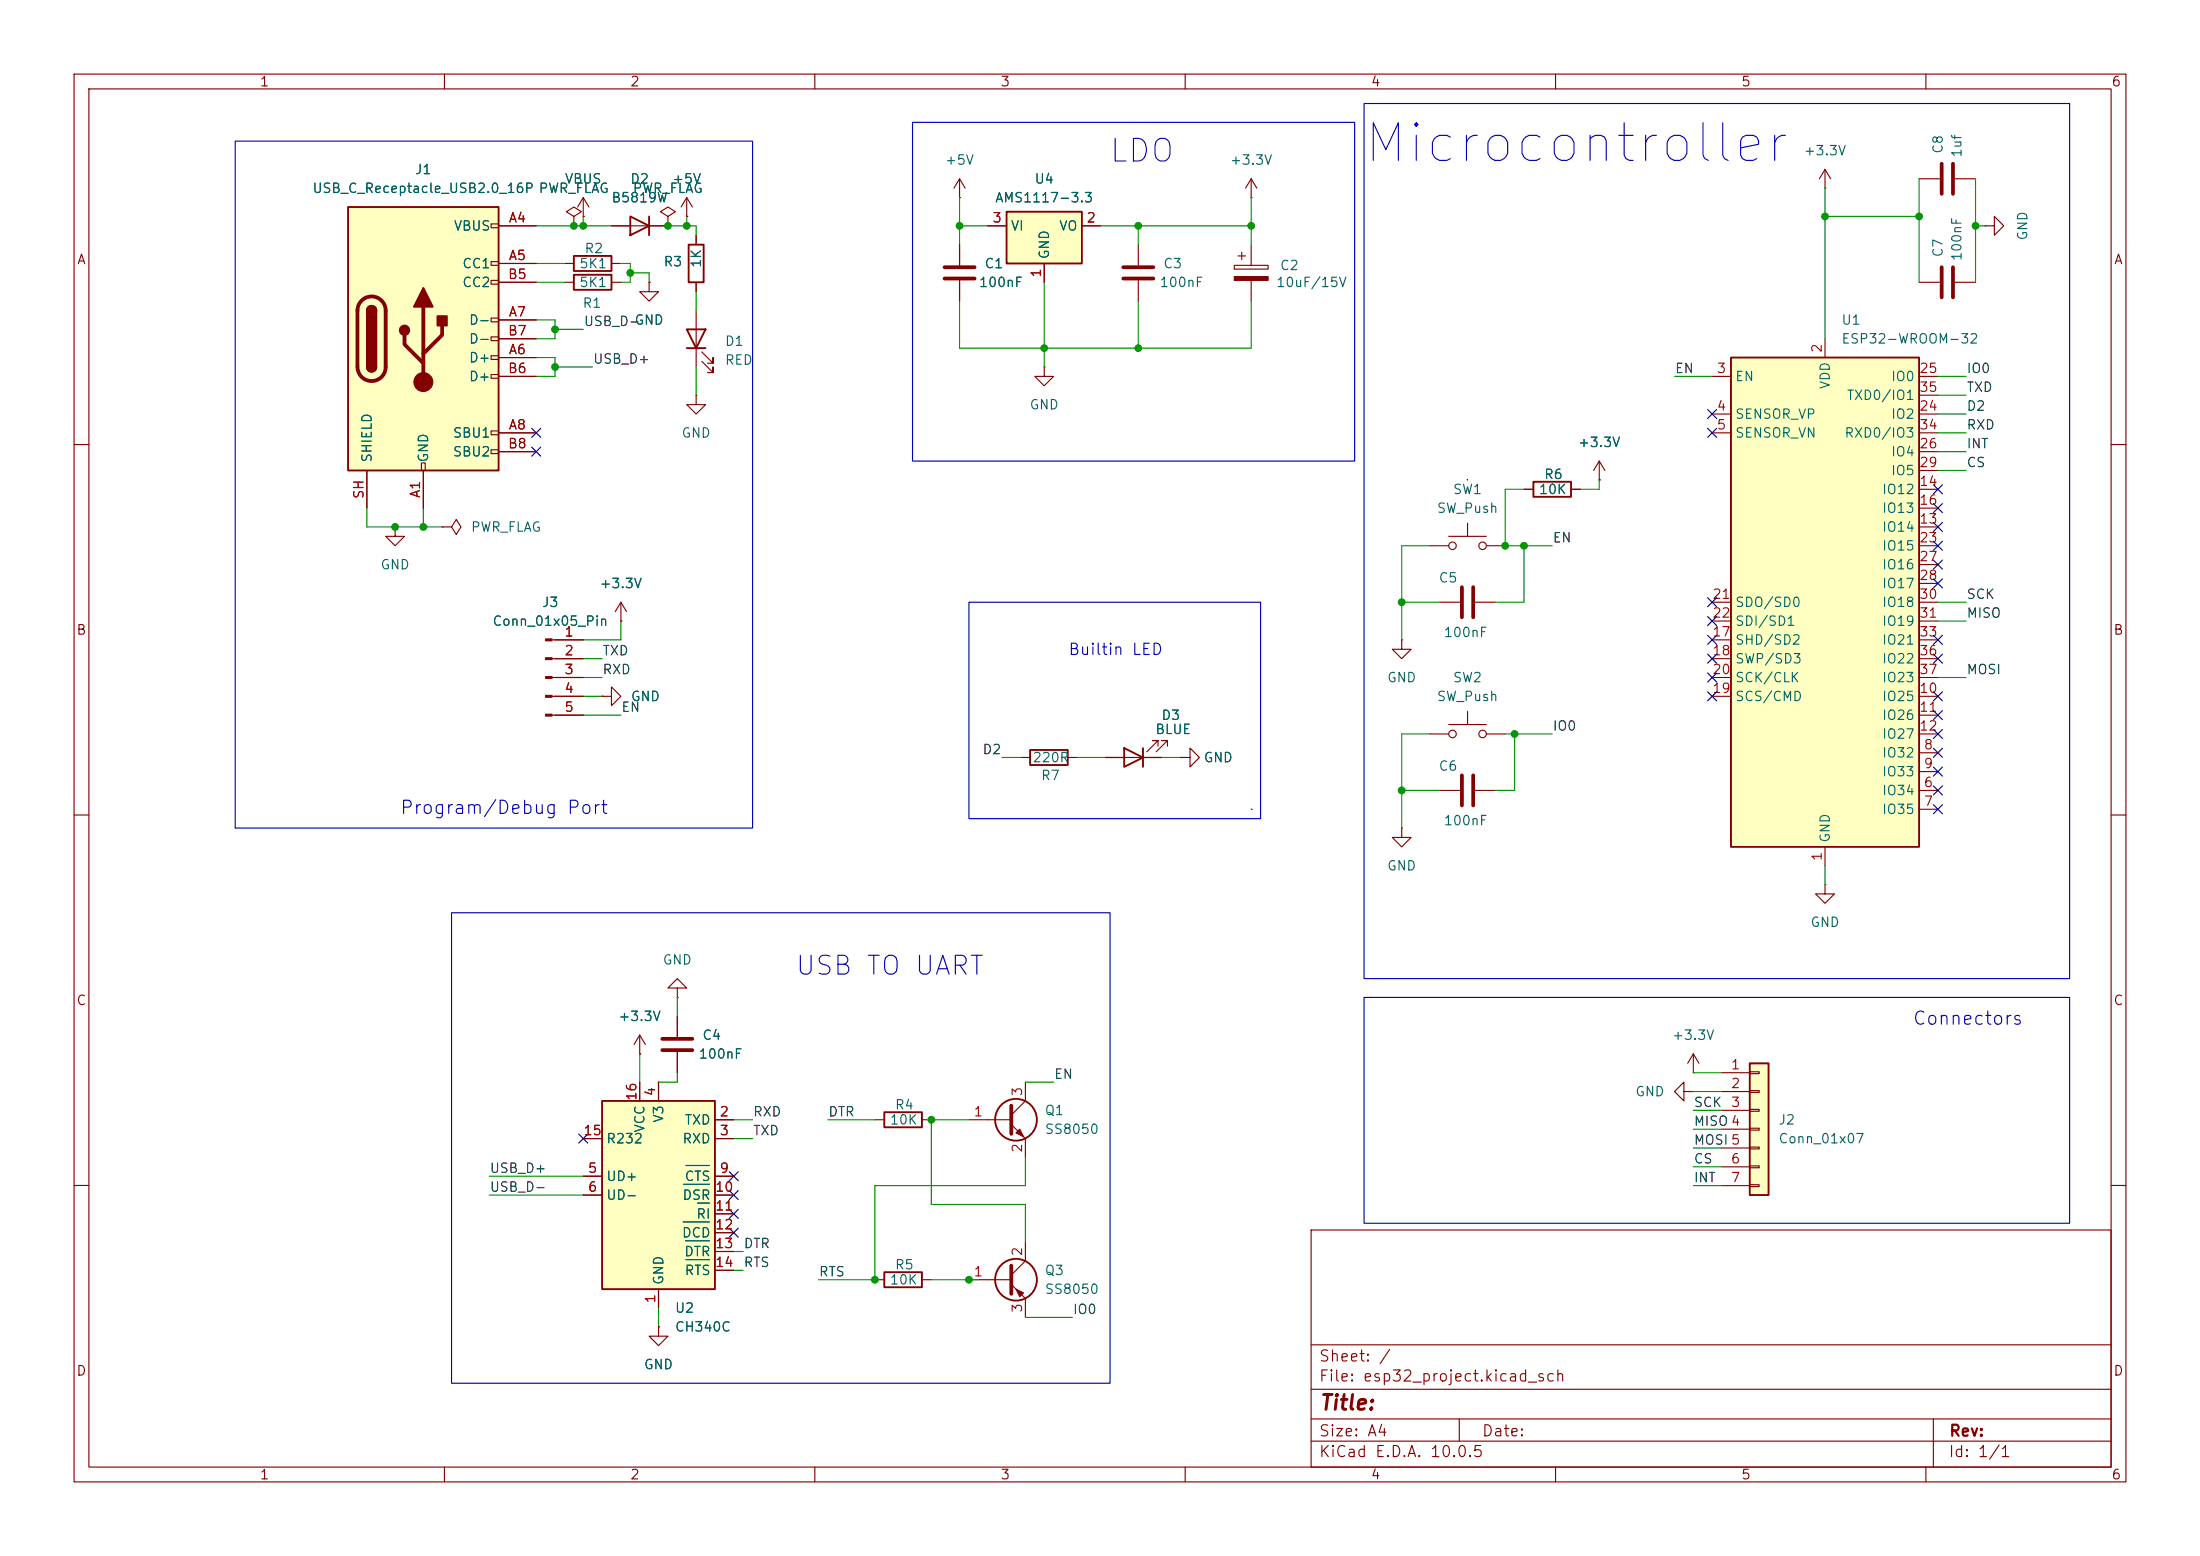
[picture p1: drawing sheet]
<svg xmlns="http://www.w3.org/2000/svg" width="297mm" height="210mm" viewBox="0 0 297 210" stroke-linecap="round" stroke-linejoin="round" font-family="sans-serif">
<g fill="none" stroke="#840000" stroke-width=".15">
<path d="M10 10h277v190h-277zM12 12h273v186h-273zM60 10v2M110 10v2M160 10v2M210 10v2M260 10v2M76.2 35.6h1.3M82.5 35.6h1.3M94 31.8v1.2M94 38.1v1.3M129.5 26.7h.1"/>
<path d="M129.5 24.1v2.6M129.5 33v2.8M129.5 37.8v2.8M129.5 24.1l-.7 1.3M129.5 24.1l.8 1.3M166.6 35.8h4.6v.5h-4.6zM167.1 34.5h1M167.6 34v1.1M168.9 26.7h.1M168.9 24.1l-.8 1.3M168.9 24.1l.8 1.3M168.9 24.1v2.6"/>
<path d="M168.9 33v2.8M168.9 37.8v2.8M94 41.9v7.6M94.7 48.8l1.6 1.5v-.8v.8h-.8M94.7 47.5l1.6 1.5v-.7v.7h-.8M10 60h2M193 73.7h2.6M195.6 72.4h5.1M198.1 70.6v1.8M200.7 73.7h2.5M285 60h2M189.2 86.4v1.2h1.3l-1.3 1.3-1.2-1.3h1.2"/>
<path d="M189.2 86.4h.1M193 99.1h2.6M194.3 81.3h2.8M195.6 97.8h5.1M198.1 96v1.8M199.1 81.3h2.8M200.7 99.1h2.5M10 110h2M137.8 102.2h1.3M144.1 102.2h1.3M246.4 119.4v1.3h1.2l-1.2 1.2-1.3-1.2h1.3M246.4 119.4h.1"/>
<path d="M285 110h2M10 160h2M177 166h108v32h-108zM285 160h2M60 198v2M110 198v2M160 198v2M177 194.5h108M177 191.5h108M177 187.5h108M177 181.5h108M197 191.5v3"/>
<path d="M210 198v2M260 198v2M261 191.5v6.5"/>
<circle cx="196.1" cy="73.7" r=".51"/>
<circle cx="200.2" cy="73.7" r=".51"/>
<circle cx="196.1" cy="99.1" r=".51"/>
<circle cx="200.2" cy="99.1" r=".51"/>
</g>
<path d="M77.5 34.5h5v2.1h-5zM93 33h2v5.1h-2zM92.7 44.5h2.5l-1.2 2.5zM92.7 47h2.5M139.1 101.2h5v2.1h-5z" fill="none" stroke="#840000" stroke-width=".25"/>
<path d="M127.5 36.1h4.1M127.5 37.6h4.1M197.4 79.2v4.1M198.9 79.2v4.1" fill="none" stroke="#840000" stroke-width=".51"/>
<path d="M166.6 37.3h4.6v.5h-4.6z" fill="#840000" stroke="#840000" stroke-width=".15"/>
<path d="M47 27.9h20.3v35.6h-20.3z" fill="#ffffc2"/>
<g fill="none" stroke="#840000" stroke-width=".15">
<path d="M66.3 30.2h1v.5h-1zM66.3 35.3h1v.5h-1zM66.3 37.8h1v.6h-1zM67.3 30.5h5.1M67.3 35.6h5.1M67.3 38.1h5.1M90.2 29.2l1-.6-1-.7-1 .7 1 .6v1.3M90.2 30.5h.1M66.3 42.9h1v.5h-1zM66.3 45.5h1v.5h-1zM66.3 48h1v.5h-1zM66.3 50.5h1v.6h-1z"/>
<path d="M66.3 58.2h1v.5h-1zM67.3 48.3h5.1M67.3 43.2h5.1M67.3 58.4h5.1M67.3 50.8h5.1M67.3 45.7h5.1M49.5 63.5v5.1M56.9 62.5h.5v1h-.5zM57.1 63.5v5.1M66.3 60.7h1v.5h-1zM67.3 61h5.1M91.4 137.2v2.8"/>
<path d="M91.4 142v2.8"/>
</g>
<path d="M47 27.9h20.3v35.6h-20.3zM49.5 41.9a.64 .64 0 0 1 .7-.6 .64 .64 0 0 1 .6 .6M49.5 49.5a.64 .64 0 0 0 .7 .7 .64 .64 0 0 0 .6-.7" fill="none" stroke="#840000" stroke-width=".25"/>
<path d="M48.8 40.6a1.9 1.9 0 0 1 2.1-.4 1.9 1.9 0 0 1 1.2 1.7v7.6a1.91 1.91 0 0 1-1.9 1.9 1.91 1.91 0 0 1-1.9-1.9v-7.6a1.9 1.9 0 0 1 .5-1.3zM54.6 45.2v1.3l2.5 2.5M57.1 41.4v10.2M59.7 43.9v1.3l-2.6 2.6M89.4 140.2h4.1M89.4 141.7h4.1" fill="none" stroke="#840000" stroke-width=".51"/>
<g fill="#840000" stroke="#840000" stroke-width=".25">
<path d="M49.5 41.9h1.3v7.6h-1.3z"/>
<path d="M49.7 41.5a.64 .64 0 0 1 .7-.2 .64 .64 0 0 1 .4 .6h-1.3z"/>
<path d="M49.5 49.5h1.3a.64 .64 0 0 1-.6 .7 .64 .64 0 0 1-.7-.7z"/>
<path d="M57.1 38.9l1.3 2.5h-2.5z"/>
<path d="M59.1 42.7h1.2v1.2h-1.2z"/>
<circle cx="54.6" cy="44.6" r=".63"/>
</g>
<circle cx="57.1" cy="51.6" r="1.27" fill="#840000" stroke="#840000" stroke-width=".15"/>
<path d="M233.7 48.3h25.4v66h-25.4z" fill="#ffffc2"/>
<path d="M233.7 48.3h25.4v66h-25.4z" fill="none" stroke="#840000" stroke-width=".25"/>
<g fill="none" stroke="#840000" stroke-width=".15">
<path d="M246.4 25.4h.1M246.4 22.9v2.5M246.4 22.9l-.8 1.2M246.4 22.9l.7 1.2M259.1 24.1h2.8M259.1 38.1h2.8M263.9 24.1h2.8M263.9 38.1h2.8M268 30.5h1.2v-1.3l1.3 1.3-1.3 1.3v-1.3M268 30.5h.1M231.1 50.8h2.6M231.1 55.9h2.6"/>
<path d="M231.1 58.4h2.6M246.4 45.7v2.6M259.1 50.8h2.5M259.1 55.9h2.5M259.1 58.4h2.5M259.1 53.3h2.5M259.1 71.1h2.5M259.1 66h2.5M259.1 68.6h2.5M259.1 73.7h2.5M259.1 61h2.5M259.1 76.2h2.5"/>
<path d="M259.1 78.7h2.5M259.1 63.5h2.5M231.1 94h2.6M231.1 86.4h2.6M231.1 88.9h2.6M231.1 91.4h2.6M231.1 81.3h2.6M231.1 83.8h2.6M259.1 94h2.5M259.1 96.5h2.5M259.1 99.1h2.5M259.1 86.4h2.5"/>
<path d="M259.1 88.9h2.5M259.1 91.4h2.5M259.1 81.3h2.5M259.1 83.8h2.5M159.4 102.2h1.3v-1.2l1.2 1.2-1.2 1.3v-1.3M159.4 102.2h.1M246.4 114.3v2.5M259.1 106.7h2.5M259.1 109.2h2.5M259.1 101.6h2.5M259.1 104.1h2.5"/>
</g>
<path d="M262.1 22.1v4.1M262.1 36.1v4M263.7 22.1v4.1M263.7 36.1v4" fill="none" stroke="#840000" stroke-width=".51"/>
<path d="M135.9 28.6h10.1v7h-10.1z" fill="#ffffc2"/>
<path d="M135.9 28.6h10.1v7h-10.1zM207 65h5.1v2.1h-5.1zM119.4 171.7h5.1v2h-5.1z" fill="none" stroke="#840000" stroke-width=".25"/>
<g fill="none" stroke="#840000" stroke-width=".15">
<path d="M133.3 30.5h2.6M141 35.6v2.5M146 30.5h2.6M153.7 33v2.8M153.7 37.8v2.8M205.7 66h1.3M212.1 66h1.3M215.9 64.8h.1M215.9 62.2l-.8 1.3M215.9 62.2l.8 1.3M215.9 62.2v2.6M91.4 133.4h1.3l-1.3-1.3-1.2 1.3h1.2v1.2"/>
<path d="M91.4 134.6h.1M88.9 179.1v1.2h1.3l-1.3 1.3-1.3-1.3h1.3M88.9 179.1h.1M118.1 172.7h1.3M124.5 172.7h1.2"/>
</g>
<path d="M151.6 36.1h4.1M151.6 37.6h4.1" fill="none" stroke="#840000" stroke-width=".51"/>
<path d="M81.3 148.6h15.2v25.4h-15.2z" fill="#ffffc2"/>
<g fill="none" stroke="#840000" stroke-width=".25">
<path d="M151.8 101l2.5 1.2-2.5 1.3zM154.3 101v2.5M81.3 148.6h15.2v25.4h-15.2z"/>
<circle cx="137.2" cy="151.1" r="2.82"/>
<circle cx="137.2" cy="172.7" r="2.82"/>
</g>
<g fill="none" stroke="#840000" stroke-width=".15">
<path d="M141 49.5v1.3h1.2l-1.2 1.3-1.3-1.3h1.3M141 49.5h.1M81.3 94h1.2v-1.3l1.3 1.3-1.3 1.3v-1.3M81.3 94h.1M83.8 83.8h.1M83.8 81.3l-.7 1.3M83.8 81.3l.8 1.3M83.8 81.3v2.5M149.2 102.2h7.6M156.3 100.7v-.8h-.7h.7l-1.5 1.6M157.6 100.7v-.8h-.8h.8l-1.5 1.6M86.4 139.7v2.5"/>
<path d="M86.4 139.7l-.8 1.3M86.4 139.7l.7 1.3M78.7 153.7h2.6M78.7 158.8h2.6M86.4 142.2h.1M86.4 146.1v2.5M88.9 146.1v2.5M96.5 151.1h2.6M96.5 153.7h2.6M96.5 158.8h2.6M130.8 151.1h5.7M136.5 151.8l1.9 1.9v2.5"/>
<path d="M138.4 146.1v2.5l-1.9 1.9M78.7 161.3h2.6M88.9 174v2.5M96.5 161.3h2.6M96.5 163.8h2.6M96.5 166.4h2.6M96.5 168.9h2.6M96.5 171.5h2.6M130.8 172.7h5.7M136.5 173.4l1.9 1.9v2.5M138.4 167.6v2.6l-1.9 1.9"/>
</g>
<path d="M92.3 159.8h3.5M92.6 157.3h3.2M92.2 164.9h3.6M92.5 167.5h3.3M92.6 170h3.2M94.2 162.4h1.6" fill="none" stroke="#006464" stroke-width=".15"/>
<path d="M136.5 149.2v3.8M136.5 170.8v3.8" fill="none" stroke="#840000" stroke-width=".51"/>
<g fill="#840000" stroke="#840000" stroke-width=".15">
<path d="M137.2 174l1 .5-.5 .5z"/>
<path d="M137.2 152.9l.5-.5 .5 1z"/>
</g>
<path d="M236.2 143.5h2.6v17.8h-2.6z" fill="#ffffc2"/>
<path d="M77.5 37.1h5v2h-5zM85.1 29.2l2.5 1.3-2.5 1.3zM87.6 29.2v2.6M119.4 150.1h5.1v2h-5.1zM236.2 143.5h2.6v17.8h-2.6z" fill="none" stroke="#840000" stroke-width=".25"/>
<g fill="none" stroke="#840000" stroke-width=".15">
<path d="M67.3 38.1h5.1M67.3 30.5h5.1M67.3 35.6h5.1M76.2 38.1h1.3M77.5 29.2l1-.6-1-.7-1 .7 1 .6v1.3M77.5 30.5h.1M78.7 29.2h.1M78.7 26.7l-.7 1.2M78.7 26.7l.8 1.2M78.7 26.7v2.5M82.5 38.1h1.3M82.5 30.5h7.7"/>
<path d="M87.6 38.1v1.3h1.3l-1.3 1.2-1.2-1.2h1.2M87.6 38.1h.1M90.2 30.5h.1M92.7 29.2h.1M92.7 26.7l-.8 1.2M92.7 26.7l.8 1.2M92.7 26.7v2.5M94 31.8v1.2M94 38.1v1.3M129.5 33v2.8M129.5 37.8v2.8M133.3 30.5h2.6"/>
<path d="M141 35.6v2.5M146 30.5h2.6M67.3 48.3h5.1M67.3 43.2h5.1M67.3 58.4h5.1M67.3 50.8h5.1M67.3 45.7h5.1M94 53.3v1.3h1.2l-1.2 1.3-1.3-1.3h1.3M94 53.3h.1M49.5 63.5v5.1M53.3 71.1v1.3h1.3l-1.3 1.3-1.2-1.3h1.2M53.3 71.1h.1"/>
<path d="M57.1 63.5v5.1M59.7 71.1h1.3l.6-1 .6 1-.6 1-.6-1M59.7 71.1h.1M67.3 61h5.1M205.7 66h1.3M212.1 66h1.3M215.9 64.8h.1M74.5 86.4h4.2M74.5 88.9h4.2M74.5 91.4h4.2M74.5 94h4.2M74.5 96.5h4.2"/>
<path d="M81.3 94h.1M83.8 83.8h.1M149.2 102.2h2.6M154.3 102.2h2.5M159.4 102.2h.1M189.2 111.8v1.2h1.3l-1.3 1.3-1.2-1.3h1.2M189.2 111.8h.1M194.3 106.7h2.8M199.1 106.7h2.8M91.4 137.2v2.8M78.7 153.7h2.6M78.7 158.8h2.6"/>
<path d="M86.4 142.2h.1M86.4 146.1v2.5M88.9 146.1v2.5M91.4 142v2.8M96.5 151.1h2.6M96.5 153.7h2.6M96.5 158.8h2.6M118.1 151.1h1.3M124.5 151.1h1.2M227.3 147.3v-1.2l-1.2 1.2 1.2 1.3v-1.3h1.3M228.6 147.3h.1M228.6 144.8h.1"/>
<path d="M228.6 142.2l-.8 1.3M228.6 142.2l.8 1.3M228.6 142.2v2.6M232.4 144.8h3.8M232.4 147.3h3.8M232.4 149.9h3.8M232.4 152.4h3.8M232.4 154.9h3.8M232.4 157.5h3.8M236.2 144.7h1.3v.2h-1.3zM236.2 147.2h1.3v.2h-1.3zM236.2 149.7h1.3v.3h-1.3z"/>
<path d="M236.2 152.3h1.3v.2h-1.3zM236.2 154.8h1.3v.3h-1.3zM236.2 157.4h1.3v.2h-1.3zM236.2 159.9h1.3v.2h-1.3zM78.7 161.3h2.6M88.9 179.1h.1M88.9 174v2.5M96.5 161.3h2.6M96.5 163.8h2.6M96.5 166.4h2.6M96.5 168.9h2.6M96.5 171.5h2.6"/>
<path d="M232.4 160h3.8"/>
</g>
<path d="M197.4 104.6v4.1M198.9 104.6v4.1" fill="none" stroke="#840000" stroke-width=".51"/>
<g fill="#840000" stroke="#840000" stroke-width=".15">
<path d="M73.7 86.2h.8v.3h-.8z"/>
<path d="M73.7 88.8h.8v.2h-.8z"/>
<path d="M73.7 91.3h.8v.3h-.8z"/>
<path d="M73.7 93.9h.8v.2h-.8z"/>
<path d="M73.7 96.4h.8v.2h-.8z"/>
</g>
<g fill="none" stroke="#009600" stroke-width=".15">
<path d="M72.4 30.5h10.1M72.4 35.6h3.8M72.4 38.1h3.8M78.7 29.2v1.3M83.8 35.6h1.3v2.5h-1.3M85.1 36.8h2.5v1.3M90.2 30.5h3.8v1.3M92.7 29.2v1.3M94 39.4v2.5M129.5 30.5h3.8M129.5 26.7v6.3M141 38.1v11.4"/>
<path d="M148.6 30.5h20.3M153.7 30.5v2.5M168.9 26.7v6.3M246.4 29.2h12.7M246.4 25.4v20.3M259.1 24.1v14M266.7 30.5h1.3M266.7 24.1v14M72.4 48.3h2.5v2.5h-2.5M72.4 43.2h2.5v2.5h-2.5M74.9 44.5h3.8M74.9 49.5h5.1"/>
<path d="M94 49.5v3.8M129.5 40.6v6.4h39.4v-6.4M153.7 40.6v6.4M226.1 50.8h5M261.6 58.4h3.8M261.6 55.9h3.8M261.6 53.3h3.8M261.6 50.8h3.8M49.5 68.6v2.5h10.2M57.1 68.6v2.5M193 73.7h-3.8v12.7M205.7 73.7v7.6h-3.8"/>
<path d="M205.7 66h-2.5v7.7h6.3M215.9 64.8v1.2h-2.5M261.6 61h3.8M261.6 63.5h3.8M78.7 91.4h2.6M78.7 88.9h2.6M78.7 94h2.6M78.7 96.5h5.1M83.8 83.8v2.6h-5.1M189.2 81.3h5.1M193 99.1h-3.8v12.7M203.2 99.1h6.3"/>
<path d="M204.5 99.1v7.6h-2.6M261.6 91.4h3.8M261.6 81.3h3.8M261.6 83.8h3.8M135.3 102.2h2.5M145.4 102.2h3.8M156.8 102.2h2.6M189.2 106.7h5.1M246.4 116.8v2.6M91.4 134.6v2.6M66 158.8h12.7M86.4 142.2v3.9"/>
<path d="M91.4 144.8v1.3h-2.5M99.1 153.7h2.5M99.1 151.1h2.5M111.8 151.1h6.3M130.8 151.1h-5.1v11.5h12.7v5M138.4 156.2v3.8h-20.3v12.7h-7.6M138.4 146.1h3.8M228.6 147.3h3.8M228.6 144.8h3.8M228.6 149.9h3.8M228.6 157.5h3.8M228.6 154.9h3.8"/>
<path d="M228.6 152.4h3.8M66 161.3h12.7M88.9 176.5v2.6M99.1 171.5h1.2M99.1 168.9h1.2M125.7 172.7h6.4M138.4 177.8h6.4M228.6 160h3.8"/>
</g>
<g fill="none" stroke="#000084" stroke-width=".15">
<path d="M71.8 57.8l1.2 1.2M73 57.8l-1.2 1.2M230.5 57.8l1.2 1.2M230.5 55.3l1.2 1.2M231.7 57.8l-1.2 1.2M231.7 55.3l-1.2 1.2M71.8 60.4l1.2 1.2M73 60.4l-1.2 1.2M261 65.4l1.2 1.2M261 75.6l1.2 1.2M261 78.1l1.2 1.2M261 70.5l1.2 1.2"/>
<path d="M261 68l1.2 1.2M261 73.1l1.2 1.2M262.2 65.4l-1.2 1.2M262.2 75.6l-1.2 1.2M262.2 78.1l-1.2 1.2M262.2 70.5l-1.2 1.2M262.2 68l-1.2 1.2M262.2 73.1l-1.2 1.2M230.5 93.4l1.2 1.2M230.5 90.8l1.2 1.2M230.5 83.2l1.2 1.2M230.5 88.3l1.2 1.2"/>
<path d="M230.5 80.7l1.2 1.2M230.5 85.8l1.2 1.2M231.7 93.4l-1.2 1.2M231.7 90.8l-1.2 1.2M231.7 83.2l-1.2 1.2M231.7 88.3l-1.2 1.2M231.7 80.7l-1.2 1.2M231.7 85.8l-1.2 1.2M261 93.4l1.2 1.2M261 85.8l1.2 1.2M261 88.3l1.2 1.2M261 98.5l1.2 1.2"/>
<path d="M261 95.9l1.2 1.2M262.2 93.4l-1.2 1.2M262.2 85.8l-1.2 1.2M262.2 88.3l-1.2 1.2M262.2 98.5l-1.2 1.2M262.2 95.9l-1.2 1.2M261 103.5l1.2 1.2M261 101l1.2 1.2M261 106.1l1.2 1.2M261 108.6l1.2 1.2M262.2 103.5l-1.2 1.2M262.2 101l-1.2 1.2"/>
<path d="M262.2 106.1l-1.2 1.2M262.2 108.6l-1.2 1.2M78.1 153.1l1.2 1.2M79.3 153.1l-1.2 1.2M98.5 158.1l1.2 1.3M99.7 158.1l-1.2 1.3M98.5 165.8l1.2 1.2M98.5 160.7l1.2 1.2M98.5 163.2l1.2 1.2M99.7 165.8l-1.2 1.2M99.7 160.7l-1.2 1.2M99.7 163.2l-1.2 1.2"/>
</g>
<path d="M31.7 19.1h69.9v92.7h-69.9zM123.2 16.5h59.7v45.7h-59.7zM184.1 14h95.3v118.1h-95.3zM198.1 64.7h.1M130.8 81.3h39.4v29.2h-39.4zM168.9 109.2h.1M61 123.2h88.9v63.5h-88.9zM184.1 134.6h95.3v30.5h-95.3z" fill="none" stroke="#0000c2" stroke-width=".15"/>
<path d="M92.3 159.8h3.5M92.6 157.3h3.2M92.2 164.9h3.6M92.5 167.5h3.3M92.6 170h3.2M94.2 162.4h1.6" fill="none" stroke="#006464" stroke-width=".15"/>
<g fill="#009600" stroke="#009600" stroke-width=".14">
<circle cx="205.7" cy="73.7" r=".46"/>
<circle cx="204.5" cy="99.1" r=".46"/>
<circle cx="189.2" cy="81.3" r=".46"/>
<circle cx="203.2" cy="73.7" r=".46"/>
<circle cx="189.2" cy="106.7" r=".46"/>
<circle cx="246.4" cy="29.2" r=".46"/>
<circle cx="259.1" cy="29.2" r=".46"/>
<circle cx="266.7" cy="30.5" r=".46"/>
<circle cx="74.9" cy="44.5" r=".46"/>
<circle cx="85.1" cy="36.8" r=".46"/>
<circle cx="92.7" cy="30.5" r=".46"/>
<circle cx="90.2" cy="30.5" r=".46"/>
<circle cx="78.7" cy="30.5" r=".46"/>
<circle cx="77.5" cy="30.5" r=".46"/>
<circle cx="168.9" cy="30.5" r=".46"/>
<circle cx="153.7" cy="30.5" r=".46"/>
<circle cx="129.5" cy="30.5" r=".46"/>
<circle cx="141" cy="47" r=".46"/>
<circle cx="153.7" cy="47" r=".46"/>
<circle cx="53.3" cy="71.1" r=".46"/>
<circle cx="57.1" cy="71.1" r=".46"/>
<circle cx="74.9" cy="49.5" r=".46"/>
<circle cx="118.1" cy="172.7" r=".46"/>
<circle cx="130.8" cy="172.7" r=".46"/>
<circle cx="125.7" cy="151.1" r=".46"/>
</g>
<text font-size="5.1" fill="#0000c2" x="183.7" y="23.2">Microcontroller</text>
<text font-size="3" fill="#0000c2" x="149.5" y="22.6">LDO</text>
<text font-size="2.5" fill="#0000c2" x="107.2" y="132.2">USB TO UART</text>
<text font-size="2" fill="#840000" x="178" y="190.8">Title:</text>
<g font-size="1.8" fill="#0000c2">
<text x="53.9" y="110.3">Program/Debug Port</text>
<text x="258.1" y="138.8">Connectors</text>
</g>
<text font-size="1.5" fill="#0000c2" x="144.1" y="88.8">Builtin LED</text>
<g font-size="1.5" fill="#840000">
<text x="178" y="184.1">Sheet: /</text>
<text x="178" y="186.8">File: esp32_project.kicad_sch</text>
<text x="178" y="197">KiCad E.D.A. 10.0.5</text>
<text x="178" y="194.2">Size: A4</text>
<text x="200" y="194.2">Date:</text>
<text x="263" y="197">Id: 1/1</text>
<text x="263" y="194.2">Rev:</text>
</g>
<g font-size="1.3" fill="#840000">
<text x="35" y="12">1</text>
<text x="85" y="12">2</text>
<text x="135" y="12">3</text>
<text x="185" y="12">4</text>
<text x="235" y="12">5</text>
<text x="285" y="12">6</text>
<text x="10.3" y="36">A</text>
<text x="285.3" y="36">A</text>
<text x="10.2" y="86">B</text>
<text x="285.2" y="86">B</text>
<text x="10.2" y="136">C</text>
<text x="285.2" y="136">C</text>
<text x="10.2" y="186">D</text>
<text x="285.2" y="186">D</text>
<text x="35" y="200">1</text>
<text x="85" y="200">2</text>
<text x="135" y="200">3</text>
<text x="185" y="200">4</text>
<text x="235" y="200">5</text>
<text x="285" y="200">6</text>
</g>
<g font-size="1.3" fill="#006464">
<text x="55.9" y="23.8">J1</text>
<text x="127.5" y="22.6">+5V</text>
<text x="165.9" y="22.6">+3.3V</text>
<text x="243.4" y="21.3">+3.3V</text>
<text x="262.6" y="20.8" transform="rotate(-90 262.6 20.8)">C8</text>
<text x="265.1" y="21.4" transform="rotate(-90 265.1 21.4)">1uf</text>
<text x="42.1" y="26.4">USB_C_Receptacle_USB2.0_16P PWR_FLAG</text>
<text x="76.2" y="25.1">VBUS</text>
<text x="82.5" y="27.6">B5819W</text>
<text x="85" y="25.1">D2</text>
<text x="85.3" y="26.4">PWR_FLAG</text>
<text x="90.6" y="25.1">+5V</text>
<text x="134.3" y="27.6">AMS1117-3.3</text>
<text x="139.6" y="25.1">U4</text>
<text x="61.2" y="31.4">VBUS</text>
<text x="78.8" y="34.5">R2</text>
<text x="136.4" y="31.4">VI</text>
<text x="141.9" y="35.1" transform="rotate(-90 141.9 35.1)">GND</text>
<text x="142.9" y="31.4">VO</text>
<text x="262.6" y="34.8" transform="rotate(-90 262.6 34.8)">C7</text>
<text x="265.1" y="35.3" transform="rotate(-90 265.1 35.3)">100nF</text>
<text x="274" y="32.5" transform="rotate(-90 274 32.5)">GND</text>
<text x="62.3" y="36.5">CC1</text>
<text x="62.3" y="39.1">CC2</text>
<text x="78.1" y="36.5">5K1</text>
<text x="78.1" y="39.1">5K1</text>
<text x="78.6" y="41.9">R1</text>
<text x="89.5" y="36.3">R3</text>
<text x="94.9" y="36.2" transform="rotate(-90 94.9 36.2)">1K</text>
<text x="132.1" y="39.1">100nF</text>
<text x="132.8" y="36.5">C1</text>
<text x="156.4" y="39.1">100nF</text>
<text x="157" y="36.5">C3</text>
<text x="172.2" y="39.1">10uF/15V</text>
<text x="172.7" y="36.8">C2</text>
<text x="63.2" y="44.1">D-</text>
<text x="63.2" y="46.7">D-</text>
<text x="85.6" y="44.1">GND</text>
<text x="97.8" y="47">D1</text>
<text x="248.5" y="44.1">U1</text>
<text x="248.5" y="46.7">ESP32-WROOM-32</text>
<text x="63.2" y="49.2">D+</text>
<text x="63.2" y="51.8">D+</text>
<text x="97.8" y="49.5">RED</text>
<text x="234.2" y="51.8">EN</text>
<text x="247.3" y="52.6" transform="rotate(-90 247.3 52.6)">VDD</text>
<text x="255.2" y="51.8">IO0</text>
<text x="61" y="59.4">SBU1</text>
<text x="91.9" y="59.4">GND</text>
<text x="138.9" y="55.6">GND</text>
<text x="234.2" y="56.8">SENSOR_VP</text>
<text x="234.2" y="59.4">SENSOR_VN</text>
<text x="248.9" y="59.4">RXD0/IO3</text>
<text x="249.2" y="54.3">TXD0/IO1</text>
<text x="255.2" y="56.8">IO2</text>
<text x="50.5" y="62.5" transform="rotate(-90 50.5 62.5)">SHIELD</text>
<text x="58.1" y="62.5" transform="rotate(-90 58.1 62.5)">GND</text>
<text x="61" y="61.9">SBU2</text>
<text x="208.4" y="65">R6</text>
<text x="212.9" y="60.7">+3.3V</text>
<text x="255.2" y="61.9">IO4</text>
<text x="255.2" y="64.5">IO5</text>
<text x="193.9" y="69.5">SW_Push</text>
<text x="196.1" y="67">SW1</text>
<text x="207.7" y="67">10K</text>
<text x="254" y="67">IO12</text>
<text x="254" y="69.5">IO13</text>
<text x="51.3" y="77.2">GND</text>
<text x="63.5" y="72.1">PWR_FLAG</text>
<text x="254" y="72.1">IO14</text>
<text x="254" y="74.6">IO15</text>
<text x="254" y="77.2">IO16</text>
<text x="73.1" y="82.2">J3</text>
<text x="80.9" y="79.7">+3.3V</text>
<text x="194.1" y="78.9">C5</text>
<text x="234.2" y="82.2">SDO/SD0</text>
<text x="254" y="79.7">IO17</text>
<text x="254" y="82.2">IO18</text>
<text x="66.4" y="84.8">Conn_01x05_Pin</text>
<text x="194.8" y="86.3">100nF</text>
<text x="234.2" y="87.3">SHD/SD2</text>
<text x="234.2" y="89.9">SWP/SD3</text>
<text x="234.2" y="84.8">SDI/SD1</text>
<text x="254" y="84.8">IO19</text>
<text x="254" y="87.3">IO21</text>
<text x="254" y="89.9">IO22</text>
<text x="85.1" y="94.9">GND</text>
<text x="187.2" y="92.4">GND</text>
<text x="193.9" y="94.9">SW_Push</text>
<text x="196.1" y="92.4">SW2</text>
<text x="234.2" y="94.9">SCS/CMD</text>
<text x="234.2" y="92.4">SCK/CLK</text>
<text x="254" y="94.9">IO25</text>
<text x="254" y="92.4">IO23</text>
<text x="155.9" y="99.4">BLUE</text>
<text x="156.7" y="97.5">D3</text>
<text x="254" y="97.5">IO26</text>
<text x="254" y="100">IO27</text>
<text x="139.3" y="103.2">220R</text>
<text x="140.4" y="105.6">R7</text>
<text x="162.4" y="103.2">GND</text>
<text x="194.1" y="104.3">C6</text>
<text x="254" y="107.6">IO34</text>
<text x="254" y="102.6">IO32</text>
<text x="254" y="105.1">IO33</text>
<text x="194.8" y="111.7">100nF</text>
<text x="247.3" y="113.8" transform="rotate(-90 247.3 113.8)">GND</text>
<text x="254" y="110.2">IO35</text>
<text x="187.2" y="117.8">GND</text>
<text x="244.3" y="125.4">GND</text>
<text x="89.4" y="130.5">GND</text>
<text x="83.4" y="138.1">+3.3V</text>
<text x="94.2" y="143.2">100nF</text>
<text x="94.7" y="140.7">C4</text>
<text x="225.6" y="140.7">+3.3V</text>
<text x="220.7" y="148.3">GND</text>
<text x="81.8" y="154.6">R232</text>
<text x="87.3" y="153" transform="rotate(-90 87.3 153)">VCC</text>
<text x="89.9" y="151.6" transform="rotate(-90 89.9 151.6)">V3</text>
<text x="92" y="154.6">RXD</text>
<text x="92.3" y="152.1">TXD</text>
<text x="120" y="152.1">10K</text>
<text x="120.7" y="150.1">R4</text>
<text x="141" y="150.8">Q1</text>
<text x="141" y="153.4">SS8050</text>
<text x="240" y="152.1">J2</text>
<text x="240" y="154.6">Conn_01x07</text>
<text x="81.8" y="159.7">UD+</text>
<text x="92.3" y="159.7">CTS</text>
<text x="81.8" y="162.3">UD-</text>
<text x="92" y="167.3">DCD</text>
<text x="92" y="162.3">DSR</text>
<text x="93.9" y="164.8">RI</text>
<text x="89.9" y="173.5" transform="rotate(-90 89.9 173.5)">GND</text>
<text x="92.3" y="169.9">DTR</text>
<text x="92.3" y="172.4">RTS</text>
<text x="120" y="173.7">10K</text>
<text x="120.7" y="171.7">R5</text>
<text x="141" y="172.4">Q3</text>
<text x="91" y="177.5">U2</text>
<text x="141" y="175">SS8050</text>
<text x="86.8" y="185.1">GND</text>
<text x="91" y="180">CH340C</text>
</g>
<g font-size="1.3" fill="#a90000">
<text x="68.6" y="30.3">A4</text>
<text x="68.6" y="35.4">A5</text>
<text x="133.9" y="30.3">3</text>
<text x="146.6" y="30.3">2</text>
<text x="68.5" y="38">B5</text>
<text x="140.8" y="37.6" transform="rotate(-90 140.8 37.6)">1</text>
<text x="68.5" y="45.6">B7</text>
<text x="68.6" y="43">A7</text>
<text x="246.2" y="47.7" transform="rotate(-90 246.2 47.7)">2</text>
<text x="68.5" y="50.7">B6</text>
<text x="68.6" y="48.1">A6</text>
<text x="231.7" y="50.7">3</text>
<text x="259" y="50.7">25</text>
<text x="259" y="53.2">35</text>
<text x="68.6" y="58.3">A8</text>
<text x="231.7" y="55.7">4</text>
<text x="231.7" y="58.3">5</text>
<text x="259" y="55.7">24</text>
<text x="259" y="58.3">34</text>
<text x="68.5" y="60.8">B8</text>
<text x="259" y="65.9">14</text>
<text x="259" y="60.8">26</text>
<text x="259" y="63.4">29</text>
<text x="49.4" y="67.4" transform="rotate(-90 49.4 67.4)">SH</text>
<text x="57" y="67.3" transform="rotate(-90 57 67.3)">A1</text>
<text x="259" y="71">13</text>
<text x="259" y="68.4">16</text>
<text x="259" y="73.5">23</text>
<text x="259" y="76.1">27</text>
<text x="231.1" y="81.1">21</text>
<text x="231.1" y="83.7">22</text>
<text x="259" y="78.6">28</text>
<text x="259" y="81.1">30</text>
<text x="259" y="83.7">31</text>
<text x="76.1" y="86.2">1</text>
<text x="76.1" y="88.8">2</text>
<text x="231.1" y="86.2">17</text>
<text x="231.1" y="88.8">18</text>
<text x="259" y="86.2">33</text>
<text x="259" y="88.8">36</text>
<text x="76.1" y="91.3">3</text>
<text x="76.1" y="93.8">4</text>
<text x="231.1" y="93.8">19</text>
<text x="231.1" y="91.3">20</text>
<text x="259" y="93.8">10</text>
<text x="259" y="91.3">37</text>
<text x="76.1" y="96.4">5</text>
<text x="259" y="96.4">11</text>
<text x="259" y="98.9">12</text>
<text x="259.6" y="101.5">8</text>
<text x="259.6" y="106.5">6</text>
<text x="259.6" y="104">9</text>
<text x="259.6" y="109.1">7</text>
<text x="246.2" y="116.3" transform="rotate(-90 246.2 116.3)">1</text>
<text x="86.2" y="148.7" transform="rotate(-90 86.2 148.7)">16</text>
<text x="88.8" y="148.1" transform="rotate(-90 88.8 148.1)">4</text>
<text x="138.3" y="148.1" transform="rotate(-90 138.3 148.1)">3</text>
<text x="233.6" y="144.6">1</text>
<text x="233.6" y="147.2">2</text>
<text x="233.6" y="149.7">3</text>
<text x="78.7" y="153.5">15</text>
<text x="97.1" y="151">2</text>
<text x="97.1" y="153.5">3</text>
<text x="131.3" y="151">1</text>
<text x="138.3" y="155.7" transform="rotate(-90 138.3 155.7)">2</text>
<text x="79.3" y="158.6">5</text>
<text x="79.3" y="161.2">6</text>
<text x="96.5" y="161.2">10</text>
<text x="97.1" y="158.6">9</text>
<text x="233.6" y="157.3">6</text>
<text x="233.6" y="159.9">7</text>
<text x="96.5" y="163.7">11</text>
<text x="96.5" y="166.2">12</text>
<text x="96.5" y="168.8">13</text>
<text x="96.5" y="171.3">14</text>
<text x="131.3" y="172.6">1</text>
<text x="138.3" y="169.6" transform="rotate(-90 138.3 169.6)">2</text>
<text x="88.8" y="176" transform="rotate(-90 88.8 176)">1</text>
<text x="138.3" y="177.3" transform="rotate(-90 138.3 177.3)">3</text>
</g>
<g font-size="1.3" fill="#0f0f0f">
<text x="78.7" y="44.3">USB_D-</text>
<text x="80" y="49.4">USB_D+</text>
<text x="226" y="50.7">EN</text>
<text x="265.4" y="50.7">IO0</text>
<text x="265.4" y="53.2">TXD</text>
<text x="265.4" y="58.3">RXD</text>
<text x="265.4" y="55.8">D2</text>
<text x="265.4" y="63.4">CS</text>
<text x="265.4" y="60.8">INT</text>
<text x="209.5" y="73.5">EN</text>
<text x="265.4" y="81.2">SCK</text>
<text x="265.4" y="83.7">MISO</text>
<text x="81.3" y="88.8">TXD</text>
<text x="81.3" y="91.3">RXD</text>
<text x="265.4" y="91.3">MOSI</text>
<text x="83.8" y="96.4">EN</text>
<text x="209.5" y="98.9">IO0</text>
<text x="132.5" y="102.1">D2</text>
<text x="142.2" y="145.9">EN</text>
<text x="228.6" y="149.7">SCK</text>
<text x="101.6" y="151">RXD</text>
<text x="101.6" y="153.5">TXD</text>
<text x="111.7" y="151">DTR</text>
<text x="228.6" y="152.3">MISO4</text>
<text x="228.6" y="154.8">MOSI5</text>
<text x="66" y="158.6">USB_D+</text>
<text x="66" y="161.2">USB_D-</text>
<text x="228.6" y="157.4">CS</text>
<text x="228.6" y="159.9">INT</text>
<text x="100.3" y="168.8">DTR</text>
<text x="100.3" y="171.3">RTS</text>
<text x="110.5" y="172.6">RTS</text>
<text x="144.8" y="177.7">IO0</text>
</g>
</svg>
